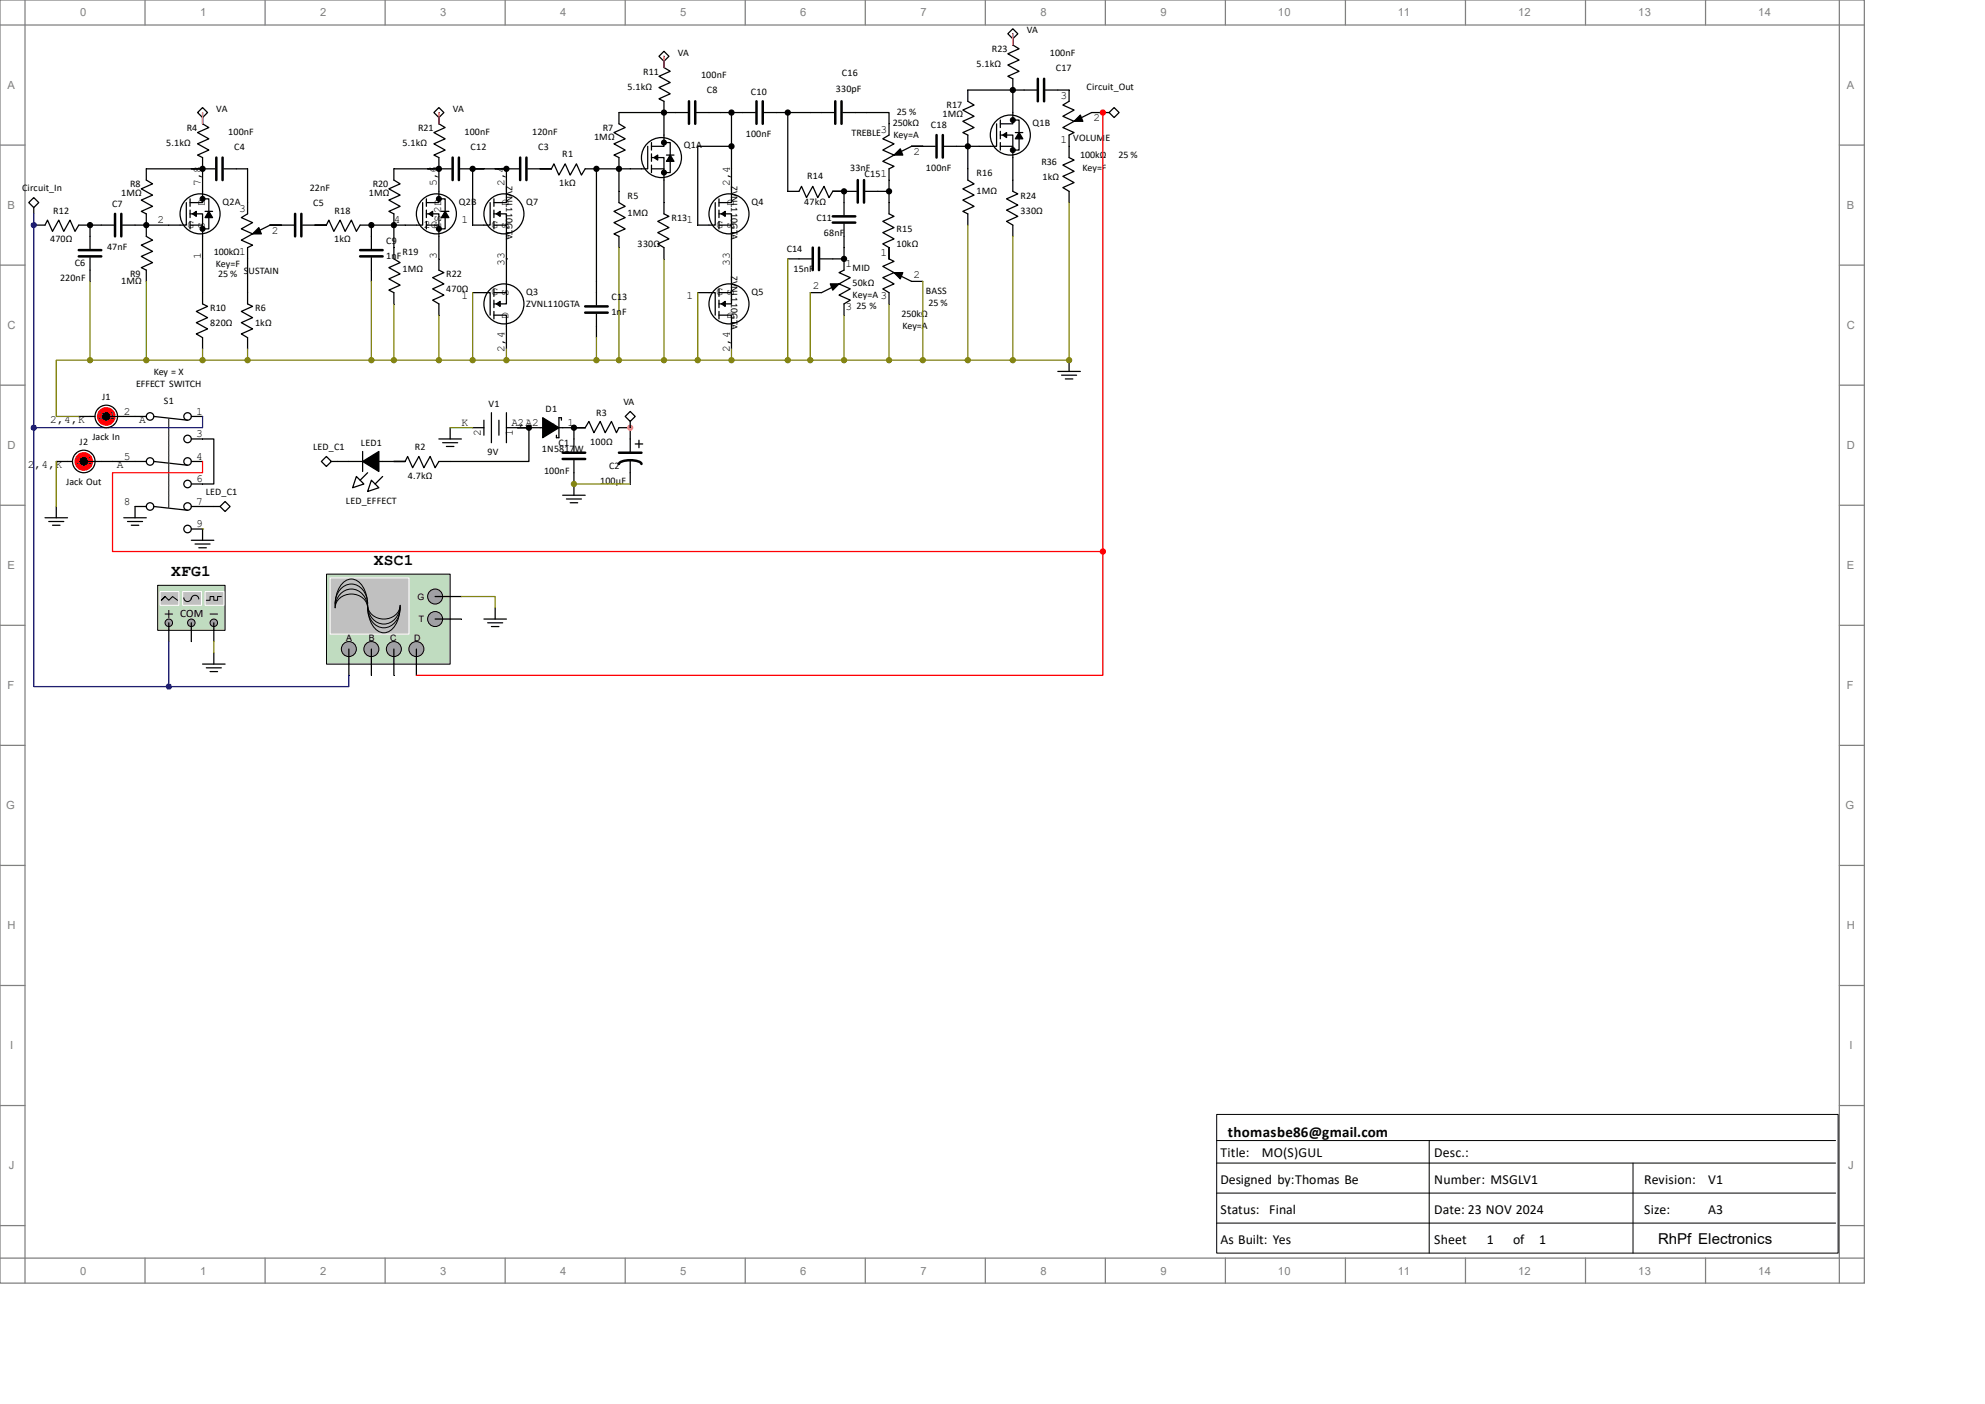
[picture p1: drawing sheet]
<svg xmlns="http://www.w3.org/2000/svg" width="420mm" height="297mm" viewBox="0 0 420 297" stroke-linecap="round" stroke-linejoin="round" font-family="sans-serif">
<g fill="none" stroke="#808080" stroke-width=".26">
<path d="M0 0h394.5v271.4h-394.5zM0 5.3h394.5M5.3 0v271.4M30.7 0v5.3M56.1 0v5.3M81.5 0v5.3M106.9 0v5.3M132.3 0v5.3M157.7 0v5.3M183.1 0v5.3M208.5 0v5.3M233.9 0v5.3"/>
<path d="M259.3 0v5.3M284.7 0v5.3M310.1 0v5.3M335.5 0v5.3M360.9 0v5.3M389.2 0v271.4M0 30.7h5.3M389.2 30.7h5.3M0 56.1h5.3M389.2 56.1h5.3M0 81.5h5.3M389.2 81.5h5.3"/>
<path d="M0 106.9h5.3M389.2 106.9h5.3M0 132.3h5.3M389.2 132.3h5.3M0 157.7h5.3M389.2 157.7h5.3M0 183.1h5.3M389.2 183.1h5.3M0 208.5h5.3M389.2 208.5h5.3M0 233.9h5.3M389.2 233.9h5.3"/>
<path d="M0 259.3h5.3M389.2 259.3h5.3M0 266.1h394.5M30.7 266.1v5.3M56.1 266.1v5.3M81.5 266.1v5.3M106.9 266.1v5.3M132.3 266.1v5.3M157.7 266.1v5.3M183.1 266.1v5.3M208.5 266.1v5.3M233.9 266.1v5.3"/>
<path d="M259.3 266.1v5.3M284.7 266.1v5.3M310.1 266.1v5.3M335.5 266.1v5.3M360.9 266.1v5.3"/>
</g>
<g fill="none" stroke="#000" stroke-width=".26">
<path d="M226.2 19v2.4l-1.3 .8 2.4 1.1-2.4 1.3 2.4 1.1-2.4 1.3 2.4 1-1.1 .6v2.4M234.7 23.8l1-1 1.1 1-1.1 1.1zM234.7 23.8h-3.7l-3.7 1.9M7.1 41.8l1.1 1.1-1.1 1-1-1zM7.1 43.9v1.3M92.9 92.9h4.7M93.7 93.7h3.1M94.4 94.4h1.6M95.2 90.5v2.4M100 90.5h2.4M102.4 88.9v3.2M104 87.3v6.4"/>
<path d="M105.6 88.9v3.2M107.1 90.5h16.7l.8-1.3 1.1 2.3 1.3-2.3 1 2.3 1.4-2.3 1 2.3 .6-1h2.3v5.3M107.1 87.3v6.4M118.8 88.9v-.5h-.5v4.2h-.6v-.5M121.4 90.5v5M121.4 97.4v7.4M133.3 97.4v5M134.4 93.9h1.6M135.2 93.1v1.6M119.1 104.8h4.7M119.8 105.6h3.2M120.6 106.4h1.6"/>
</g>
<path d="M95.2 90.5h4.8" fill="none" stroke="#808000" stroke-width=".26"/>
<g fill="#000" stroke="#000" stroke-width=".26">
<path d="M227.3 25.7l1.3-1.4 .5 1.4zM114.8 88.4l3.5 2.1-3.5 2.1z"/>
<circle cx="121.4" cy="90.5" r=".53"/>
</g>
<path d="M257.4 235.8h131.5v29.3h-131.5zM257.4 241.3h131M257.4 246h131M257.4 252.4h131M257.4 258.7h131M302.4 241.3v23.8M345.5 246v19.1" fill="none" stroke="#000" stroke-width=".21"/>
<path d="M119.1 97.1h4.7M119.1 95.8h4.7M131 98.2a2.44 2.44 0 0 1 2.3-.8l1.2 .1a1.27 1.27 0 0 1 1.2 .7M131 95.8h4.7" fill="none" stroke="#000" stroke-width=".53"/>
<circle cx="133.3" cy="90.5" r=".53" fill="#f0f" stroke="#f0f" stroke-width=".26"/>
<path d="M33.4 123.9h14.2v9.4h-14.2z" fill="#c0dcc0"/>
<path d="M33.4 123.8h14.2v9.5h-14.2z" fill="none" stroke="#000" stroke-width=".21"/>
<circle cx="35.7" cy="131.8" r=".79" fill="#a0a0a4" stroke="#000" stroke-width=".21"/>
<path d="M35.7 131.8v1.5" fill="none" stroke="#000" stroke-width=".26"/>
<path d="M34.9 129.9h1.6" fill="none" stroke="#000" stroke-width=".21"/>
<circle cx="40.5" cy="131.8" r=".79" fill="#a0a0a4" stroke="#000" stroke-width=".21"/>
<path d="M40.5 131.8v1.5" fill="none" stroke="#000" stroke-width=".26"/>
<circle cx="45.2" cy="131.8" r=".79" fill="#a0a0a4" stroke="#000" stroke-width=".21"/>
<path d="M35.7 129.1v1.6M44.4 129.9h1.6" fill="none" stroke="#000" stroke-width=".21"/>
<path d="M45.2 131.8v1.5" fill="none" stroke="#000" stroke-width=".26"/>
<path d="M33.9 125.2h3.9v2.9h-3.9z" fill="#c0c0c0"/>
<path d="M33.9 125.1h3.9v3h-3.9z" fill="none" stroke="#fff" stroke-width=".21"/>
<path d="M34.1 127l.8-.8-.8 .8 .8-.8 .8 .8 .8-.8 1.1 .8" fill="none" stroke="#000" stroke-width=".21"/>
<path d="M38.7 125.2h3.9v2.9h-3.9z" fill="#c0c0c0"/>
<path d="M38.7 125.1h3.9v3h-3.9z" fill="none" stroke="#fff" stroke-width=".21"/>
<path d="M38.9 126.5a.79 .79 0 0 0 .8 .8 .79 .79 0 0 0 .8-.8M40.5 126.7a.79 .79 0 0 1 .8-.8 .79 .79 0 0 1 .8 .8" fill="none" stroke="#000" stroke-width=".21"/>
<path d="M43.4 125.2h4v2.9h-4z" fill="#c0c0c0"/>
<path d="M35.7 88.6v18.8M43.4 125.1h4v3h-4z" fill="none" stroke="#fff" stroke-width=".21"/>
<path d="M35.7 88.6v18.8M46.8 126.2h-.8v.8h-.8v-.8h-.8v.8h-.7" fill="none" stroke="#000" stroke-width=".21"/>
<g fill="none" stroke="#000" stroke-width=".26">
<path d="M223.8 78.6h4.8M224.6 79.4h3.2M226.2 76.2v2.4M28.6 88.1h2.4M28.6 97.6h2.4M32.5 88.1l7.2 .8M32.5 97.6l7.2 .8M40.5 88.1h2.4M40.5 92.9h2.4M40.5 97.6h2.4M69.1 96.6l1 1-1 1.1-1.1-1.1zM76.7 95.5v4.2"/>
<path d="M109.5 90.5h2.4v7.1h-19l-.8 1.3-1.1-2.3-1.3 2.3-1.1-2.3-1.3 2.3-1.1-2.3-.5 1h-15.6M225.4 80.2h1.6M26.2 109.5h4.8M27 110.3h3.2M27.8 111.1h1.6M31 107.1h-2.4v2.4M32.5 107.1l7.2 .8M40.5 107.1h2.4M40.5 102.4h2.4M40.5 111.9h2.4M75.4 100.8l1.6 1.6-2.4 .8zM77.8 100l-1.6 1.6"/>
<path d="M78.6 101.6l1.6 1.6-2.4 .8zM81 100.8l-1.6 1.6M35.7 133.3v2.4M40.5 133.3v2.4M45.2 133.3v2.4M45.2 138.1v2.4M42.9 140.5h4.7M43.7 141.3h3.1M44.4 142.1h1.6"/>
<circle cx="31.7" cy="97.6" r=".79"/>
<circle cx="31.7" cy="88.1" r=".79"/>
<circle cx="39.7" cy="88.1" r=".79"/>
<circle cx="39.7" cy="92.9" r=".79"/>
<circle cx="39.7" cy="97.6" r=".79"/>
<circle cx="31.7" cy="107.1" r=".79"/>
<circle cx="39.7" cy="111.9" r=".79"/>
<circle cx="39.7" cy="102.4" r=".79"/>
<circle cx="39.7" cy="107.1" r=".79"/>
</g>
<path d="M121.4 102.4h11.9M45.2 135.7v2.4" fill="none" stroke="#808000" stroke-width=".26"/>
<g fill="#808000" stroke="#808000" stroke-width=".26">
<circle cx="121.4" cy="102.4" r=".53"/>
<circle cx="226.2" cy="76.2" r=".53"/>
</g>
<g fill="#000" stroke="#000" stroke-width=".26">
<path d="M76.7 97.6l3.5-2.1v4.2z"/>
<circle cx="111.9" cy="90.5" r=".53"/>
</g>
<circle cx="233.3" cy="23.8" r=".53" fill="#f00" stroke="#f00" stroke-width=".26"/>
<path d="M69.1 121.5h26.1v19h-26.1z" fill="#c0dcc0"/>
<path d="M69.1 121.5h26.1v19h-26.1z" fill="none" stroke="#000" stroke-width=".21"/>
<circle cx="73.8" cy="137.3" r="1.59" fill="#a0a0a4" stroke="#000" stroke-width=".21"/>
<path d="M73.8 137.3v3.2" fill="none" stroke="#000" stroke-width=".26"/>
<circle cx="78.6" cy="137.3" r="1.59" fill="#a0a0a4" stroke="#000" stroke-width=".21"/>
<path d="M78.6 137.3v3.2" fill="none" stroke="#000" stroke-width=".26"/>
<circle cx="92.1" cy="126.2" r="1.59" fill="#a0a0a4" stroke="#000" stroke-width=".21"/>
<path d="M92.1 126.2h3.1" fill="none" stroke="#000" stroke-width=".26"/>
<circle cx="92.1" cy="131" r="1.59" fill="#a0a0a4" stroke="#000" stroke-width=".21"/>
<path d="M92.1 131h3.1" fill="none" stroke="#000" stroke-width=".26"/>
<path d="M69.9 122.3h16.6v11.9h-16.6z" fill="#c0c0c0"/>
<path d="M69.8 122.3h16.7v11.9h-16.7z" fill="none" stroke="#fff" stroke-width=".21"/>
<path d="M70.9 128a5.5 5.5 0 0 1 2.8-5.4 2.88 2.88 0 0 1 3.3 1.9 7.8 7.8 0 0 1 .8 3.5" fill="none" stroke="#000" stroke-width=".21"/>
<circle cx="83.3" cy="137.3" r="1.59" fill="#a0a0a4" stroke="#000" stroke-width=".21"/>
<path d="M83.3 137.3v3.2" fill="none" stroke="#000" stroke-width=".26"/>
<circle cx="88.1" cy="137.3" r="1.59" fill="#a0a0a4" stroke="#000" stroke-width=".21"/>
<g fill="none" stroke="#000" stroke-width=".26">
<path d="M226.2 31v2.3l1.1 .6-2.4 1 2.4 1.3-2.4 1.1 2.4 1.3-2.4 1.1 1.3 .8v2.4M42.9 92.9h2.3v9.5h-2.3M132.3 88.1l1-1.1 1.1 1.1-1.1 1.1zM133.3 89.2v1.3M40.5 114.3h4.7M41.3 115.1h3.1M42.1 115.9h1.6M42.9 107.1h3.7M42.9 111.9v2.4M46.6 107.1l1-1 1.1 1-1.1 1.1zM88.1 137.3v5.6M95.2 126.2h2.4"/>
<path d="M95.2 131h2.4M102.4 131h4.7M103.2 131.8h3.2M104 132.5h1.6M104.8 128.6v2.4M73.8 140.5v2.4M78.6 140.5v2.4M83.3 140.5v2.4"/>
</g>
<path d="M70.9 127.8a3.9 3.9 0 0 1 3.4-4.3 3.9 3.9 0 0 1 3.5 4.3M71.9 125.8a3.2 3.2 0 0 1 5.6 1.2l.3 1.6a3.5 3.5 0 0 0-5.4-2.4 2.86 2.86 0 0 0-1.5 2.4 4.3 4.3 0 0 1 1-2.8zM77.8 128.3a5.5 5.5 0 0 0 2.8 5.5 2.88 2.88 0 0 0 3.3-1.9 7.8 7.8 0 0 0 .8-3.6M77.8 128.6a3.9 3.9 0 0 0 3.4 4.2 3.9 3.9 0 0 0 3.5-4.2M77.8 128a3.5 3.5 0 0 0 5.3 2.5 2.8 2.8 0 0 0 1.6-2.5 3.5 3.5 0 0 1-1.7 3.4 3.5 3.5 0 0 1-3.7-.1 4.1 4.1 0 0 1-1.5-3.3z" fill="none" stroke="#000" stroke-width=".21"/>
<path d="M226.2 42.9v33.3M42.9 111.9h.1M97.6 126.2h7.2v2.4" fill="none" stroke="#808000" stroke-width=".26"/>
<circle cx="7.1" cy="90.5" r=".53" fill="#00f" stroke="#00f" stroke-width=".26"/>
<path d="M42.9 88.1v2.4h-35.8" fill="none" stroke="#00f" stroke-width=".26"/>
<circle cx="22.5" cy="88.1" r="2.38" fill="#000" stroke="#000" stroke-width=".26"/>
<circle cx="22.5" cy="88.1" r="2.12" fill="#f00" stroke="#fff" stroke-width=".26"/>
<circle cx="22.5" cy="88.1" r=".79" fill="#000" stroke="#000" stroke-width=".21"/>
<path d="M16.7 88.1h3.4M23.3 88.1h5.3" fill="none" stroke="#000" stroke-width=".26"/>
<circle cx="17.7" cy="97.6" r="2.38" fill="#000" stroke="#000" stroke-width=".26"/>
<circle cx="17.7" cy="97.6" r="2.12" fill="#f00" stroke="#fff" stroke-width=".26"/>
<g fill="#000" stroke="#000" stroke-width=".21">
<circle cx="140.5" cy="36.5" r=".53"/>
<circle cx="140.5" cy="30.2" r=".53"/>
<circle cx="214.3" cy="31.7" r=".53"/>
<circle cx="214.3" cy="25.4" r=".53"/>
<circle cx="42.9" cy="42.1" r=".53"/>
<circle cx="42.9" cy="48.4" r=".53"/>
<circle cx="92.9" cy="48.4" r=".53"/>
<circle cx="92.9" cy="42.1" r=".53"/>
<circle cx="17.7" cy="97.6" r=".79"/>
</g>
<g fill="none" stroke="#000" stroke-width=".26">
<path d="M139.4 11.9l1.1-1.1 1 1.1-1 1.1zM140.5 11.9v2.4l1.3 .8-2.4 1 2.4 1.4-2.4 1 2.4 1.3-2.4 1.1 1.1 .5v9.6h-2.7M214.3 6.1l1.1 1-1.1 1.1-1.1-1.1zM214.3 7.1v2.4l1.3 .8-2.4 1.1 2.4 1.3-2.4 1.1 2.4 1.3-2.4 1 1.1 .6v9.5h-2.6M219.3 19h-14.5v2.4l1.3 .8-2.4 1.1 2.4 1.3-2.4 1.1 2.4 1.3-2.4 1 1.1 .6v9.5l1.3 .8-2.4 1 2.4 1.4-2.4 1 2.4 1.4-2.4 1 1.1 .5v2.4M221.2 19h5M41.8 23.8l1.1-1 1 1-1 1.1zM42.9 23.8v2.4l1.3 .8-2.4 1 2.4 1.4-2.4 1 2.4 1.3-2.4 1.1 1.1 .5v9.6h-2.7M45.5 35.7h-14.5v2.4l1.3 .8-2.4 1 2.4 1.4-2.4 1 2.4 1.4-2.4 1 1.1 .5v4.8l1.3 .8-2.4 1.1 2.4 1.3-2.4 1 2.4 1.4-2.4 1 1.1 .5v2.4M47.4 35.7h5v9.5l-1.3 .8 2.3 1.1-2.3 1.3 2.3 1.1-2.3 1.3 2.3 1.1-1 .5v11.9l1 .5-2.3 1.1 2.3 1.3-2.3 1.1 2.3 1.3-2.3 1 1.3 .8v2.4M92.9 22.8l1 1-1 1.1-1.1-1.1zM92.9 23.8v2.4l1.3 .8-2.4 1 2.4 1.4-2.4 1 2.4 1.3-2.4 1.1 1.1 .5v9.6h-2.7"/>
<path d="M95.5 35.7h-12.2v2.4l1.4 .8-2.4 1 2.4 1.4-2.4 1 2.4 1.4-2.4 1 1 .5v9.6l1.4 .8-2.4 1 2.4 1.3-2.4 1.1 2.4 1.3-2.4 1.1 1 .5v2.4M97.4 35.7h12.4M100 35.7v11.9h3.7v-4.7M107.1 35.7v7.2h-2.6M126.2 35.7v28.9M137 31v4.7h-13.2l-.8 1.3-1-2.3-1.4 2.3-1-2.3-1.3 2.3-1.1-2.3-.5 1h-5.1M137.8 33.3h2.7v2.4M137.8 35.7h2.7v9.5l1 .6-2.3 1 2.3 1.3-2.3 1.1 2.3 1.3-2.3 1.1 1.3 .8v2.4M137.8 30.2v1.5M137.8 32.5v1.6M137.8 34.9v1.6M140.5 30.2h1.3v6.3h-1.3"/>
<path d="M141 32.8h1.6M145.5 23.8h-14.5v2.4l1.3 .8-2.4 1 2.4 1.4-2.4 1 2.4 1.3-2.4 1.1 1.1 .5v9.6l1.3 .8-2.4 1 2.4 1.3-2.4 1.1 2.4 1.3-2.4 1.1 1.1 .5v2.4M147.4 23.8h12.4M154.8 31h-7.2v16.6h3.7v-4.7M154.8 23.8v19.1h-2.7M161.6 23.8h14.9M166.7 23.8v16.7h2.4l.5-1.1 1 2.4 1.4-2.4 1 2.4 1.3-2.4 1.1 2.4 .8-1.3h5M178.3 23.8h9.8v4.8l-1.3 .8 2.4 1-2.4 1.3 2.4 1.1-2.4 1.3 2.4 1.1-1.1 .5v9.5l1.1 .6-2.4 1 2.4 1.3-2.4 1.1 2.4 1.3-2.4 1.1 1.3 .8v2.4l1.1 .5-2.4 1.1 2.4 1.3-2.4 1 2.4 1.4-2.4 1 1.3 .8v2.4M197.9 31h-5l-3.7 1.8M210.9 26.2v4.8h-11.2M211.7 28.6h2.6v2.4M211.7 31h2.6v9.5l1.1 .5-2.4 1.1 2.4 1.3-2.4 1 2.4 1.4-2.4 1 1.3 .8v2.4"/>
<path d="M211.7 25.4v1.6M211.7 27.8v1.6M211.7 30.2v1.5M214.3 25.4h1.3v6.3h-1.3M214.8 28h1.6M7.1 47.6h2.4l.6-1 1 2.3 1.3-2.3 1.1 2.3 1.3-2.3 1.1 2.3 .8-1.3h7.4M19 47.6v5M19 54.5v5M39.4 42.9v4.7h-13.5M40.2 45.2h2.7v2.4M40.2 47.6h2.7v16.7l1 .5-2.4 1.1 2.4 1.3-2.4 1.1 2.4 1.3-2.4 1 1.4 .8v2.4M40.2 42.1v1.6"/>
<path d="M40.2 44.4v1.6M40.2 46.8v1.6M42.9 42.1h1.3v6.3h-1.3M43.4 44.7h1.6M62.2 47.6h-5.1l-3.7 1.9M78.6 47.6h.1M78.6 47.6v5M78.6 54.5v5M89.4 42.9v4.7h-13.2l-.8 1.3-1.1-2.3-1.3 2.3-1-2.3-1.4 2.3-1-2.3-.5 1h-5.1M90.2 45.2h2.7v2.4M90.2 47.6h2.7v9.5l1 .6-2.4 1 2.4 1.4-2.4 1 2.4 1.3-2.4 1.1 1.4 .8v2.4M90.2 42.1v1.6"/>
<path d="M90.2 44.4v1.6M90.2 46.8v1.6M92.9 42.1h1.3v6.3h-1.3M93.4 44.7h1.6M104.5 47.6h2.6v14.3h-2.6M104.5 45.2h2.6v2.4M104.5 42.1v1.6M104.5 44.4v1.6M104.5 46.8v1.6M107.1 54.8h.1M152.1 47.6h2.7v14.3h-2.7M152.1 45.2h2.7v2.4"/>
<path d="M152.1 42.1v1.6M152.1 44.4v1.6M152.1 46.8v1.6M166.7 54.8h5M173.6 54.8h5M178.6 47.4v9.7l-1.1 .6 2.4 1-2.4 1.4 2.4 1-2.4 1.3 2.4 1.1-1.3 .8v2.4M178.6 40.5v5M183.1 40.5h5M189.2 57.7l3.7 1.8h2.3M100 61.9h3.7v4.8M104.5 66.7h2.6v7.1M104.5 61.1v1.6"/>
<path d="M104.5 63.5v1.6M104.5 65.9v1.6M107.1 61.9v2.4h-2.6M126.2 66.4v5M147.6 61.9h3.7v4.8M152.1 66.7h2.7v7.1M152.1 61.1v1.6M152.1 63.5v1.6M152.1 65.9v1.6M154.8 61.9v2.4h-2.7M177.5 60.1l-3.7 1.8h-2.4M11.9 97.6h3.4"/>
<path d="M18.5 97.6h10.1M9.5 109.5h4.8M10.3 110.3h3.2M11.1 111.1h1.6M11.9 107.1v2.4"/>
<circle cx="140" cy="33.3" r="4.2"/>
<circle cx="213.8" cy="28.6" r="4.2"/>
<circle cx="42.3" cy="45.2" r="4.2"/>
<circle cx="92.3" cy="45.2" r="4.2"/>
<circle cx="106.6" cy="45.2" r="4.2"/>
<circle cx="154.2" cy="45.2" r="4.2"/>
<circle cx="106.6" cy="64.3" r="4.2"/>
<circle cx="154.2" cy="64.3" r="4.2"/>
</g>
<g fill="none" stroke="#808000" stroke-width=".26">
<path d="M19 59.5v16.7M31 59.5v16.7M78.6 59.5v16.7M131 52.4v23.8M140.5 54.8v21.4M166.7 54.8v21.4M195.2 59.5v16.7M204.8 47.6v28.6M214.3 50v26.2M19 76.2h-7.1v11.9h4.8M19 76.2h207.2M42.9 73.8v2.4"/>
<path d="M52.4 73.8v2.4M83.3 64.3v11.9M92.9 66.7v9.5M100 61.9v14.3M107.1 73.8v2.4M126.2 71.4v4.8M147.6 61.9v14.3M154.8 73.8v2.4M171.4 61.9v14.3M178.6 66.7v9.5M188.1 64.3v11.9M11.9 97.6v9.5"/>
</g>
<g fill="#00f" stroke="#00f" stroke-width=".26">
<circle cx="35.7" cy="145.2" r=".53"/>
<circle cx="7.1" cy="47.6" r=".53"/>
</g>
<path d="M7.1 45.2v100h28.6M35.7 135.7v9.5M73.8 142.9v2.3h-38.1" fill="none" stroke="#00f" stroke-width=".26"/>
<g fill="#000" stroke="#000" stroke-width=".26">
<path d="M138.4 33.3l.8-.5v1.1zM141.8 32.8l.8 1.3h-1.6zM189.2 32.8l1.3-1.3 .5 1.3zM212.2 28.6l.8-.6v1.1zM215.6 28l.8 1.4h-1.6zM40.7 45.2l.8-.5v1.1zM44.2 44.7l.8 1.3h-1.6zM53.4 49.5l1.4-1.3 .5 1.3zM90.7 45.2l.8-.5v1.1zM94.2 44.7l.8 1.3h-1.6zM105 45.2l.8-.5v1.1zM152.7 45.2l.7-.5v1.1z"/>
<path d="M189.2 57.7h1.8l-.5 1.3zM105 64.3l.8-.5v1zM152.7 64.3l.7-.5v1zM175.7 60.1h1.8l-1.3 1.3z"/>
<circle cx="214.3" cy="19" r=".53"/>
<circle cx="42.9" cy="35.7" r=".53"/>
<circle cx="92.9" cy="35.7" r=".53"/>
<circle cx="100" cy="35.7" r=".53"/>
<circle cx="107.1" cy="35.7" r=".53"/>
<circle cx="126.2" cy="35.7" r=".53"/>
<circle cx="131" cy="35.7" r=".53"/>
<circle cx="140.5" cy="23.8" r=".53"/>
<circle cx="154.8" cy="31" r=".53"/>
<circle cx="154.8" cy="23.8" r=".53"/>
<circle cx="166.7" cy="23.8" r=".53"/>
<circle cx="204.8" cy="31" r=".53"/>
<circle cx="19" cy="47.6" r=".53"/>
<circle cx="31" cy="47.6" r=".53"/>
<circle cx="78.6" cy="47.6" r=".53"/>
<circle cx="83.3" cy="47.6" r=".53"/>
<circle cx="178.6" cy="54.8" r=".53"/>
<circle cx="178.6" cy="40.5" r=".53"/>
<circle cx="188.1" cy="40.5" r=".53"/>
</g>
<g fill="none" stroke="#000" stroke-width=".53">
<path d="M219.6 16.7v4.7M220.9 16.7v4.7M45.8 33.3v4.8M47.1 33.3v4.8M95.8 33.3v4.8M97.1 33.3v4.8M110.1 33.3v4.8M111.4 33.3v4.8M145.8 21.4v4.8M147.1 21.4v4.8M160.1 21.4v4.8M161.4 21.4v4.8"/>
<path d="M176.7 21.4v4.8M178.1 21.4v4.8M181.5 38.1v4.8M182.8 38.1v4.8M198.2 28.6v4.7M199.5 28.6v4.7M16.7 54.2h4.7M16.7 52.9h4.7M24.3 45.2v4.8M25.7 45.2v4.8M62.4 45.2v4.8M63.8 45.2v4.8"/>
<path d="M76.2 54.2h4.8M76.2 52.9h4.8M172 52.4v4.7M173.3 52.4v4.7M176.2 47.1h4.8M176.2 45.8h4.8M123.8 66.1h4.8M123.8 64.8h4.8"/>
</g>
<path d="M140.5 11.9v2.4M214.3 7.1v2.4M42.9 23.8v2.4M92.9 23.8v2.4" fill="none" stroke="#f0f" stroke-width=".26"/>
<g fill="#808000" stroke="#808000" stroke-width=".26">
<circle cx="19" cy="76.2" r=".53"/>
<circle cx="31" cy="76.2" r=".53"/>
<circle cx="42.9" cy="76.2" r=".53"/>
<circle cx="52.4" cy="76.2" r=".53"/>
<circle cx="83.3" cy="76.2" r=".53"/>
<circle cx="92.9" cy="76.2" r=".53"/>
<circle cx="131" cy="76.2" r=".53"/>
<circle cx="140.5" cy="76.2" r=".53"/>
<circle cx="154.8" cy="76.2" r=".53"/>
<circle cx="147.6" cy="76.2" r=".53"/>
<circle cx="204.8" cy="76.2" r=".53"/>
<circle cx="166.7" cy="76.2" r=".53"/>
<circle cx="171.4" cy="76.2" r=".53"/>
<circle cx="178.6" cy="76.2" r=".53"/>
<circle cx="188.1" cy="76.2" r=".53"/>
<circle cx="195.2" cy="76.2" r=".53"/>
<circle cx="214.3" cy="76.2" r=".53"/>
<circle cx="107.1" cy="76.2" r=".53"/>
<circle cx="100" cy="76.2" r=".53"/>
<circle cx="78.6" cy="76.2" r=".53"/>
<circle cx="126.2" cy="76.2" r=".53"/>
</g>
<circle cx="233.3" cy="116.7" r=".53" fill="#f00" stroke="#f00" stroke-width=".26"/>
<path d="M233.3 23.8v92.9M42.9 97.6v2.4h-19.1v16.7h209.5M233.3 116.7v26.2h-145.2" fill="none" stroke="#f00" stroke-width=".26"/>
<g font-size="3.4">
<text x="79.1" y="119.5">XSC1</text>
<text x="36.2" y="121.9">XFG1</text>
</g>
<g font-size="3.2">
<text x="259.8" y="240.6">thomasbe86@gmail.com</text>
<text x="350.8" y="263.2">RhPf Electronics</text>
</g>
<g font-size="2.9">
<text x="258.2" y="244.8">Title:</text>
<text x="267" y="244.8">MO(S)GUL</text>
<text x="303.4" y="244.8">Desc.:</text>
<text x="258.2" y="250.4">Designed by:Thomas Be</text>
<text x="303.4" y="250.4">Number: MSGLV1</text>
<text x="347.9" y="250.4">Revision:</text>
<text x="361.4" y="250.4">V1</text>
<text x="258.2" y="256.8">Status: Final</text>
<text x="303.4" y="256.8">Date: 23 NOV 2024</text>
<text x="347.9" y="256.8">Size:</text>
<text x="361.4" y="256.8">A3</text>
<text x="258.2" y="263.1">As Built: Yes</text>
<text x="303.4" y="263.1">Sheet</text>
<text x="314.6" y="263.1">1</text>
<text x="320.1" y="263.1">of</text>
<text x="325.7" y="263.1">1</text>
</g>
<g font-size="2.4" fill="#808080">
<text x="16.9" y="3.5">0</text>
<text x="42.3" y="3.5">1</text>
<text x="67.7" y="3.5">2</text>
<text x="93.1" y="3.5">3</text>
<text x="118.5" y="3.5">4</text>
<text x="143.9" y="3.5">5</text>
<text x="169.3" y="3.5">6</text>
<text x="194.7" y="3.5">7</text>
<text x="220.1" y="3.5">8</text>
<text x="245.5" y="3.5">9</text>
<text x="270.4" y="3.5">10</text>
<text x="295.8" y="3.5">11</text>
<text x="321.2" y="3.5">12</text>
<text x="346.6" y="3.5">13</text>
<text x="372" y="3.5">14</text>
<text x="1.6" y="18.8">A</text>
<text x="390.8" y="18.8">A</text>
<text x="1.6" y="44.2">B</text>
<text x="390.8" y="44.2">B</text>
<text x="1.6" y="69.6">C</text>
<text x="390.8" y="69.6">C</text>
<text x="1.6" y="95">D</text>
<text x="390.8" y="95">D</text>
<text x="1.6" y="120.4">E</text>
<text x="390.8" y="120.4">E</text>
<text x="1.6" y="145.8">F</text>
<text x="390.8" y="145.8">F</text>
<text x="1.3" y="171.2">G</text>
<text x="390.5" y="171.2">G</text>
<text x="1.6" y="196.6">H</text>
<text x="390.8" y="196.6">H</text>
<text x="2.1" y="222">I</text>
<text x="391.3" y="222">I</text>
<text x="1.9" y="247.4">J</text>
<text x="391" y="247.4">J</text>
<text x="16.9" y="269.6">0</text>
<text x="42.3" y="269.6">1</text>
<text x="67.7" y="269.6">2</text>
<text x="93.1" y="269.6">3</text>
<text x="118.5" y="269.6">4</text>
<text x="143.9" y="269.6">5</text>
<text x="169.3" y="269.6">6</text>
<text x="194.7" y="269.6">7</text>
<text x="220.1" y="269.6">8</text>
<text x="245.5" y="269.6">9</text>
<text x="270.4" y="269.6">10</text>
<text x="295.8" y="269.6">11</text>
<text x="321.2" y="269.6">12</text>
<text x="346.6" y="269.6">13</text>
<text x="372" y="269.6">14</text>
</g>
<g font-size="2.4">
<text x="224.4" y="21">3</text>
<text x="231.4" y="25.6">2</text>
<text x="193.3" y="32.8">2</text>
<text x="224.4" y="30.2">1</text>
<text x="42.5" y="39.4" transform="rotate(-90 42.5 39.4)">7,8</text>
<text x="92.5" y="39.4" transform="rotate(-90 92.5 39.4)">5,6</text>
<text x="106.8" y="39.4" transform="rotate(-90 106.8 39.4)">2,4</text>
<text x="154.4" y="39.4" transform="rotate(-90 154.4 39.4)">2,4</text>
<text x="33.3" y="47.2">2</text>
<text x="43.3" y="43.5" transform="rotate(-90 43.3 43.5)">D</text>
<text x="50.6" y="44.8">3</text>
<text x="83.4" y="47.2">4</text>
<text x="97.6" y="47.2">1</text>
<text x="107.6" y="43.5" transform="rotate(-90 107.6 43.5)">D</text>
<text x="155.2" y="43.5" transform="rotate(-90 155.2 43.5)">D</text>
<text x="39.7" y="48.1">G</text>
<text x="43.3" y="48.4" transform="rotate(-90 43.3 48.4)">S</text>
<text x="57.5" y="49.4">2</text>
<text x="89.7" y="48.1">2G</text>
<text x="93.3" y="48.4" transform="rotate(-90 93.3 48.4)">2S 2D</text>
<text x="104" y="48.1">G</text>
<text x="107.6" y="48.4" transform="rotate(-90 107.6 48.4)">S</text>
<text x="151.6" y="48.1">G</text>
<text x="155.2" y="48.4" transform="rotate(-90 155.2 48.4)">S</text>
<text x="42.5" y="54.8" transform="rotate(-90 42.5 54.8)">1</text>
<text x="92.5" y="54.8" transform="rotate(-90 92.5 54.8)">3</text>
<text x="106.8" y="56.2" transform="rotate(-90 106.8 56.2)">33</text>
<text x="154.4" y="56.2" transform="rotate(-90 154.4 56.2)">33</text>
<text x="178.9" y="56.5">1</text>
<text x="186.3" y="54.1">1</text>
<text x="193.3" y="58.7">2</text>
<text x="97.6" y="63.3">1</text>
<text x="104" y="62.4">G</text>
<text x="107.6" y="62.6" transform="rotate(-90 107.6 62.6)">S</text>
<text x="145.2" y="63.3">1</text>
<text x="151.6" y="62.4">G</text>
<text x="155.2" y="62.6" transform="rotate(-90 155.2 62.6)">S</text>
<text x="172" y="61.1">2</text>
<text x="178.9" y="65.7">3</text>
<text x="107.6" y="67.5" transform="rotate(-90 107.6 67.5)">D</text>
<text x="155.2" y="67.5" transform="rotate(-90 155.2 67.5)">D</text>
<text x="106.8" y="74.5" transform="rotate(-90 106.8 74.5)">2,4</text>
<text x="154.4" y="74.5" transform="rotate(-90 154.4 74.5)">2,4</text>
<text x="10.6" y="89.5">2,4,K</text>
<text x="20.6" y="88.6">G1</text>
<text x="21.7" y="88.6">S1</text>
<text x="26.2" y="87.7">2</text>
<text x="29.5" y="89.5">A</text>
<text x="41.5" y="87.7">1</text>
<text x="41.5" y="92.5">3</text>
<text x="97.6" y="90.1">K</text>
<text x="101.7" y="92.3" transform="rotate(-90 101.7 92.3)">2</text>
<text x="108.2" y="90.1">A,A2</text>
<text x="108.5" y="92.3" transform="rotate(-90 108.5 92.3)">1</text>
<text x="109.5" y="90.1">2</text>
<text x="115.9" y="91">A</text>
<text x="116" y="91">K</text>
<text x="120.1" y="90.1">1</text>
<text x="5.9" y="99">2,4,K</text>
<text x="15.9" y="98.1">G1</text>
<text x="16.9" y="98.1">S1</text>
<text x="24.7" y="99">A</text>
<text x="26.2" y="97.2">5</text>
<text x="41.5" y="97.2">4</text>
<text x="41.5" y="102">6</text>
<text x="26.2" y="106.8">8</text>
<text x="41.5" y="106.8">7</text>
<text x="41.5" y="111.5">9</text>
<text x="38.1" y="130.6">COM</text>
</g>
<g font-size="2.1">
<text x="143.4" y="11.8">VA</text>
<text x="209.9" y="11">R23</text>
<text x="217.3" y="7.1">VA</text>
<text x="222.1" y="11.8">100nF</text>
<text x="136.1" y="15.8">R11</text>
<text x="148.3" y="16.6">100nF</text>
<text x="178.1" y="16">C16</text>
<text x="206.6" y="14.2">5.1kΩ</text>
<text x="223.4" y="15">C17</text>
<text x="45.8" y="23.7">VA</text>
<text x="95.8" y="23.7">VA</text>
<text x="132.8" y="19">5.1kΩ</text>
<text x="149.6" y="19.8">C8</text>
<text x="158.9" y="20">C10</text>
<text x="176.9" y="19.5">330pF</text>
<text x="200.3" y="22.9">R17</text>
<text x="229.9" y="19">Circuit_Out</text>
<text x="39.5" y="27.7">R4</text>
<text x="48.3" y="28.5">100nF</text>
<text x="88.5" y="27.7">R21</text>
<text x="98.3" y="28.5">100nF</text>
<text x="112.6" y="28.5">120nF</text>
<text x="125.7" y="29.5">1MΩ</text>
<text x="127.6" y="27.7">R7</text>
<text x="157.8" y="29">100nF</text>
<text x="180.2" y="28.7">TREBLE3 Key=A</text>
<text x="188.9" y="26.6">250kΩ</text>
<text x="189.8" y="24.3">25 %</text>
<text x="197" y="27.2">C18</text>
<text x="199.4" y="24.8">1MΩ</text>
<text x="218.5" y="26.6">Q1B</text>
<text x="227.1" y="29.8">VOLUME</text>
<text x="35.2" y="30.9">5.1kΩ</text>
<text x="49.5" y="31.7">C4</text>
<text x="85.2" y="30.9">5.1kΩ</text>
<text x="99.6" y="31.7">C12</text>
<text x="113.9" y="31.7">C3</text>
<text x="119" y="33.2">R1</text>
<text x="144.7" y="31.4">Q1A</text>
<text x="220.3" y="34.8">R36</text>
<text x="228.6" y="33.5">100kΩ</text>
<text x="236.6" y="33.5">25 %</text>
<text x="4.7" y="40.4">Circuit_In</text>
<text x="25.7" y="41.4">1MΩ</text>
<text x="27.5" y="39.6">R8</text>
<text x="65.5" y="40.4">22nF</text>
<text x="78.1" y="41.4">1MΩ</text>
<text x="78.9" y="39.6">R20</text>
<text x="107.1" y="39.3" transform="rotate(90 107.1 39.3)">ZVNL110GTA</text>
<text x="118.3" y="39.3">1kΩ</text>
<text x="132.8" y="42">R5</text>
<text x="154.7" y="39.3" transform="rotate(90 154.7 39.3)">ZVNL110GTA</text>
<text x="170.8" y="37.8">R14</text>
<text x="179.9" y="36.2">33nF</text>
<text x="182.9" y="37.5">C151</text>
<text x="195.9" y="36.2">100nF</text>
<text x="206.6" y="37.2">R16</text>
<text x="206.6" y="40.9">1MΩ</text>
<text x="215.9" y="42">R24</text>
<text x="220.6" y="38">1kΩ</text>
<text x="229" y="36.1">Key=F</text>
<text x="11.3" y="45.2">R12</text>
<text x="23.7" y="43.8">C7</text>
<text x="47.1" y="43.3">Q2A</text>
<text x="66.3" y="43.6">C5</text>
<text x="70.8" y="45.2">R18</text>
<text x="97.1" y="43.3">Q2B</text>
<text x="111.3" y="43.3">Q7</text>
<text x="132.8" y="45.7">1MΩ</text>
<text x="142.1" y="46.7">R131</text>
<text x="159" y="43.3">Q4</text>
<text x="170.2" y="43.3">47kΩ</text>
<text x="172.8" y="46.7">C11</text>
<text x="215.9" y="45.2">330Ω</text>
<text x="10.6" y="51.2">470Ω</text>
<text x="22.6" y="52.8">47nF</text>
<text x="45.2" y="53.9">100kΩ1</text>
<text x="70.7" y="51.2">1kΩ</text>
<text x="81.7" y="51.5">C9</text>
<text x="85.2" y="53.9">R19</text>
<text x="134.9" y="52.3">330Ω</text>
<text x="166.5" y="53.3">C14</text>
<text x="174.3" y="49.9">68nF</text>
<text x="189.7" y="49.1">R15</text>
<text x="189.7" y="52.3">10kΩ</text>
<text x="12.7" y="59.4">220nF</text>
<text x="15.8" y="56.3">C6</text>
<text x="25.7" y="60">1MΩ</text>
<text x="27.5" y="58.6">R9</text>
<text x="45.7" y="56.5">Key=F</text>
<text x="46.1" y="58.6">25 %</text>
<text x="51.6" y="57.9">SUSTAIN</text>
<text x="81.7" y="54.7">1nF</text>
<text x="85.2" y="57.6">1MΩ</text>
<text x="94.4" y="58.6">R22</text>
<text x="154.7" y="58.3" transform="rotate(90 154.7 58.3)">ZVNL110GTA</text>
<text x="167.9" y="57.6">15nF</text>
<text x="180.4" y="57.3">MID</text>
<text x="44.4" y="65.8">R10</text>
<text x="54" y="65.8">R6</text>
<text x="94.4" y="61.8">470Ω</text>
<text x="111.3" y="62.4">Q3</text>
<text x="111.3" y="65">ZVNL110GTA</text>
<text x="129.4" y="63.4">C13</text>
<text x="159" y="62.4">Q5</text>
<text x="180.4" y="60.5">50kΩ</text>
<text x="180.4" y="63.1">Key=A 3</text>
<text x="181.2" y="65.3">25 %</text>
<text x="195.9" y="62.1">BASS</text>
<text x="196.4" y="64.7">25 %</text>
<text x="44.4" y="69">820Ω</text>
<text x="54" y="69">1kΩ</text>
<text x="129.4" y="66.6">1nF</text>
<text x="190.8" y="67.1">250kΩ</text>
<text x="190.9" y="69.7">Key=A</text>
<text x="28.8" y="81.9">EFFECT SWITCH</text>
<text x="32.6" y="79.3">Key = X</text>
<text x="21.6" y="84.6">J1</text>
<text x="34.7" y="85.4">S1</text>
<text x="103.3" y="86.1">V1</text>
<text x="115.4" y="87.2">D1</text>
<text x="126.1" y="88">R3</text>
<text x="131.9" y="85.6">VA</text>
<text x="16.8" y="94.1">J2</text>
<text x="19.6" y="93">Jack In</text>
<text x="66.3" y="95.2">LED_C1</text>
<text x="76.4" y="94.4">LED1</text>
<text x="87.8" y="95.2">R2</text>
<text x="114.6" y="95.7">1N5817W</text>
<text x="118.2" y="94.4">C1</text>
<text x="124.9" y="94.1">100Ω</text>
<text x="86.3" y="101.3">4.7kΩ</text>
<text x="103.1" y="96.2">9V</text>
<text x="115.1" y="100.2">100nF</text>
<text x="128.9" y="99.1">C2</text>
<text x="14" y="102.6">Jack Out</text>
<text x="43.5" y="104.7">LED_C1</text>
<text x="73.2" y="106.6">LED_EFFECT</text>
<text x="127" y="102.3">100µF</text>
</g>
<g font-size="1.9">
<text x="88.3" y="126.8">G</text>
<text x="88.6" y="131.6">T</text>
<text x="73.2" y="135.6">A</text>
<text x="78.1" y="135.6">B</text>
<text x="82.5" y="135.6">C</text>
<text x="87.6" y="135.6">D</text>
</g>
</svg>
